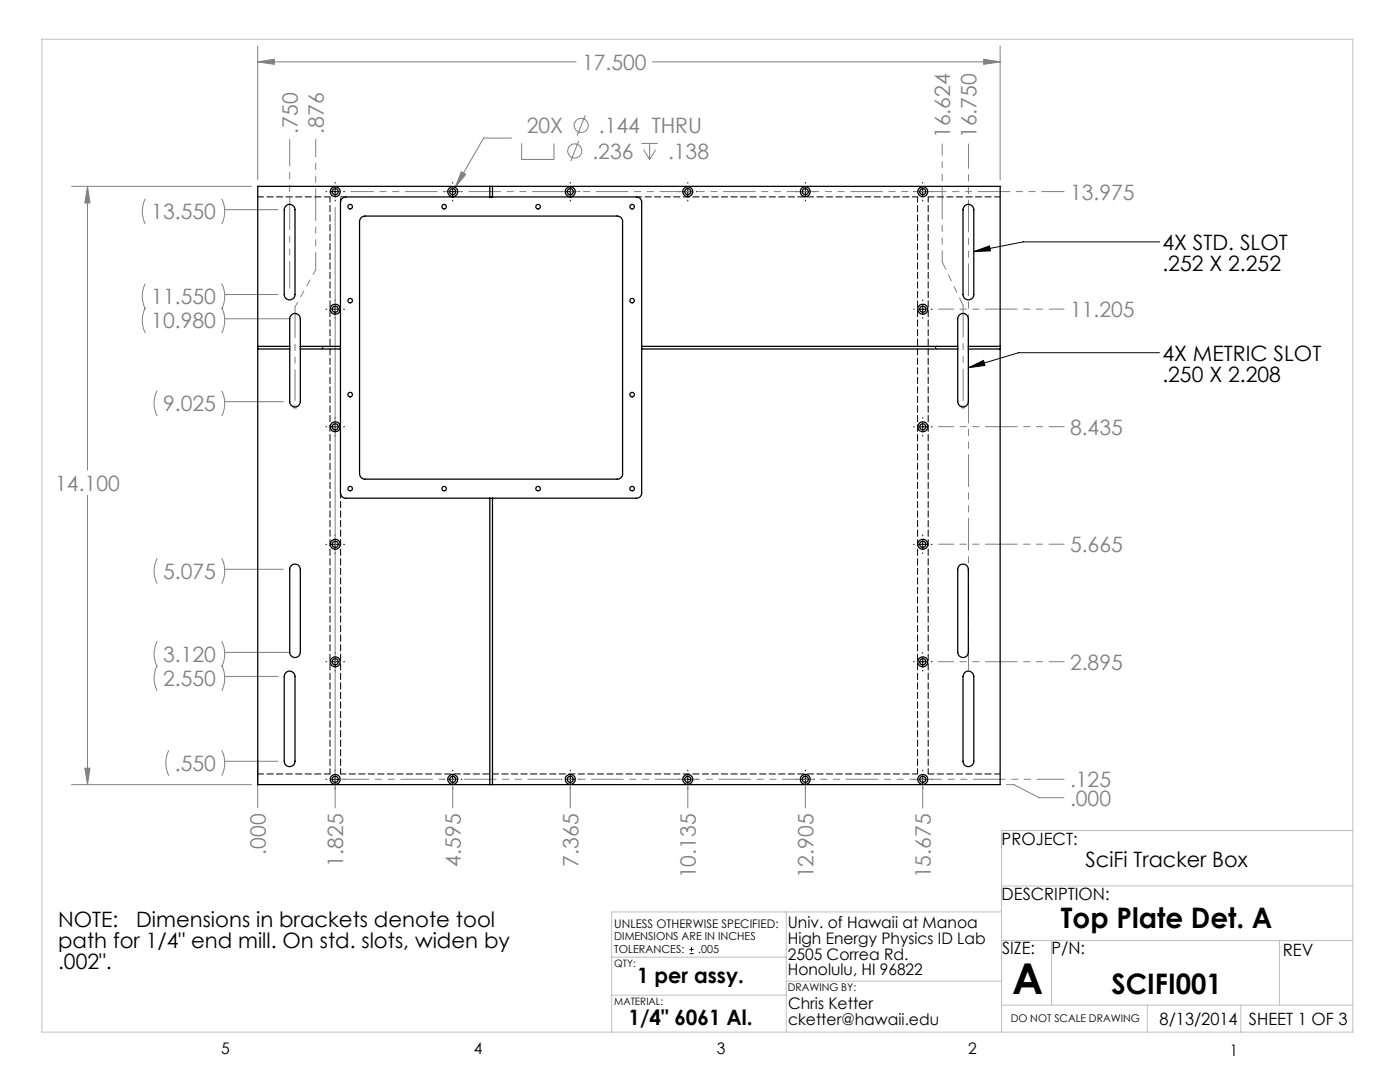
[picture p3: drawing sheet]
<svg xmlns="http://www.w3.org/2000/svg" width="279mm" height="216mm" viewBox="0 0 279 216" stroke-linecap="round" stroke-linejoin="round" font-family="sans-serif">
<g fill="none" stroke="#808080" stroke-width=".2">
<path d="M51.4 12.3l3.4-.5v1zM51.4 9.2v26.7M51.4 12.3h63.6M130.2 12.3h69.4M196.3 11.8l3.3 .5-3.3 .5zM199.6 9.2v26.7M14.3 37.2h35.9M17.5 37.2l.5 3.3h-1.1zM17.5 37.2v56.6M29 39.7a5.6 5.6 0 0 0 0 5M44.2 39.7a5.6 5.6 0 0 1 0 5M92.1 34.3l.9 .5-2.2 2.6z"/>
<path d="M102.1 27.6h-5.6l-5.7 9.8M104.1 28.6v3.2h6.5v-3.2M115.5 28.1l-1.6 4M116.8 23l-1.6 4.1M128 28.6h3.3M128.4 29.9l1.2 1.9M129.6 28.6v3.2M130.8 29.9l-1.2 1.9M29 56.6a5.6 5.6 0 0 0 0 5M44.2 56.6a5.6 5.6 0 0 1 0 5M44.8 58.8h10.7M44.8 41.8h10.7"/>
<path d="M66.9 41.4v119.8M29 61.4a5.6 5.6 0 0 0 0 5.1M31.4 78a5.6 5.6 0 0 0 0 5M44.2 78a5.6 5.6 0 0 1 0 5M44.2 61.4a5.6 5.6 0 0 1 0 5.1M44.8 63.6h12.8M17.5 98.8v57.8M44.8 80.2h11.8M31.4 111.4a5.6 5.6 0 0 0 0 5.1M44.2 111.4a5.6 5.6 0 0 1 0 5.1M44.8 113.6h11.8M31.4 132.8a5.6 5.6 0 0 0 0 5"/>
<path d="M31.4 128a5.6 5.6 0 0 0 0 5M44.2 132.8a5.6 5.6 0 0 1 0 5M44.2 128a5.6 5.6 0 0 1 0 5M44.8 135h10.7M44.8 130.2h12.8M14.3 156.6h35.9M16.9 153.3h1.1l-.5 3.3zM33.7 149.7a5.6 5.6 0 0 0 0 5.1M44.2 149.7a5.6 5.6 0 0 1 0 5.1M44.8 151.9h10.7M51.4 151.6v9.6M90.3 156.8v4.4"/>
<path d="M113.8 156.8v4.4M137.3 156.8v4.4M160.7 156.8v4.4M184.2 156.8v4.4M200.9 156.6h1.5l5 2.6h4.9"/>
<circle cx="114.7" cy="30.1" r="1.41"/>
<circle cx="116" cy="25" r="1.41"/>
</g>
<g fill="none" stroke="#000" stroke-width=".2">
<path d="M65.1 38.2h.1M66 38.2h1.7M66.9 36.4v.1M66.9 37.4v1.7M66.9 39.9v.2M68.6 38.2h.2M88.5 38.2h.2M89.5 38.2h1.7M90.3 36.4v.1M90.3 37.4v1.7M90.3 39.9v.2M92 38.2h.2"/>
<path d="M112 38.2h.1M113 38.2h1.7M113.8 36.4v.1M113.8 37.4v1.7M113.8 39.9v.2M115.5 38.2h.1M135.4 38.2h.2M136.4 38.2h1.7M137.3 36.4v.1M137.3 37.4v1.7M137.3 39.9v.2M139 38.2h.1"/>
<path d="M158.9 38.2h.1M159.9 38.2h1.7M160.7 36.4v.1M160.7 37.4v1.7M160.7 39.9v.2M162.4 38.2h.2M182.3 38.2h.2M183.3 38.2h1.7M184.1 36.4v.1M184.1 37.4v1.7M184.1 39.9v.2M185.8 38.2h.2"/>
<path d="M66.9 59.9v.1M184.1 59.9v.1M194.3 50.2l3.2-1.1 .2 1zM231.5 48.3h-27.3l-9.9 1.9M65.1 61.7h.1M66 61.7h1.7M66.9 60.9v1.6M66.9 63.4v.1M68.6 61.7h.2M182.3 61.7h.2M183.3 61.7h1.7M184.1 60.9v1.6"/>
<path d="M184.1 63.4v.1M185.8 61.7h.2M193.3 73.4l3-1.5 .3 1zM231.4 70.4h-28.1l-10 3M65.1 85.2h.1M66 85.2h1.7M66.9 83.3v.2M66.9 84.3v1.7M66.9 86.9v.1M68.6 85.2h.2M182.3 85.2h.2M183.3 85.2h1.7"/>
<path d="M184.1 83.3v.2M184.1 84.3v1.7M184.1 86.9v.1M185.8 85.2h.2M65.1 108.6h.1M66 108.6h1.7M66.9 106.8v.1M66.9 107.8v1.7M66.9 110.3v.2M68.6 108.6h.2M182.3 108.6h.2M183.3 108.6h1.7"/>
<path d="M184.1 106.8v.1M184.1 107.8v1.7M184.1 110.3v.2M185.8 108.6h.2M65.1 132h.1M66 132h1.7M66.9 130.2v.2M66.9 131.2v1.7M66.9 133.7v.2M68.6 132h.2M182.3 132h.2M183.3 132h1.7"/>
<path d="M184.1 130.2v.2M184.1 131.2v1.7M184.1 133.7v.2M185.8 132h.2M65.1 155.5h.1M66 155.5h1.7M66.9 153.7v.1M66.9 154.7v1.7M66.9 157.2v.2M68.6 155.5h.2M88.5 155.5h.2M89.5 155.5h1.7"/>
<path d="M90.3 153.7v.1M90.3 154.7v1.7M90.3 157.2v.2M92 155.5h.2M112 155.5h.1M113 155.5h1.7M113.8 153.7v.1M113.8 154.7v1.7M113.8 157.2v.2M115.5 155.5h.1M135.4 155.5h.2M136.4 155.5h1.7"/>
<path d="M137.3 153.7v.1M137.3 154.7v1.7M137.3 157.2v.2M139 155.5h.1M158.9 155.5h.1M159.9 155.5h1.7M160.7 153.7v.1M160.7 154.7v1.7M160.7 157.2v.2M162.4 155.5h.2M182.3 155.5h.2M183.3 155.5h1.7"/>
<path d="M184.1 153.7v.1M184.1 154.7v1.7M184.1 157.2v.2M185.8 155.5h.2M137.6 190.3h.8M137.6 189.4h.8M138 189v.9"/>
</g>
<g fill="none" stroke="#c0c0c0" stroke-width=".2">
<path d="M8.4 7.8h261.6v198.2h-261.6zM58.3 81.2h1.1M58.5 80.9l.7 .7M58.9 80.7v1M59.2 80.9l-.7 .7M191.7 81.2h1M191.8 80.9l.7 .7M192.2 80.7v1M192.5 80.9l-.7 .7M199.9 176.8h70.1M270 165.7h-70.1v40.3M122.1 198.6h34.8"/>
<path d="M122.1 191h34.8M156.9 182v24M156.9 195.8h43M199.9 182h-77.8v24M199.9 187.7h70.1M209.9 187.7v12.9M255.3 187.7v12.9M199.9 200.6h70.1M229 200.6v5.4M247.6 200.6v5.4"/>
</g>
<path d="M70 38.2h142.4" fill="none" stroke="#808080" stroke-width=".2" stroke-dasharray="6.3 1.3 1.3 1.3 1.3 1.3" stroke-dashoffset="1.9"/>
<path d="M187.3 61.7h25.1M187.3 85.1h25.1M187.3 108.6h25.1M187.3 132h25.1" fill="none" stroke="#808080" stroke-width=".2" stroke-dasharray="6.3 1.3 1.3 1.3 1.3 1.3" stroke-dashoffset="3.3"/>
<path d="M68.2 155.5h144.2" fill="none" stroke="#808080" stroke-width=".2" stroke-dasharray="6.3 1.3 1.3 1.3 1.3 1.3" stroke-dashoffset=".9"/>
<path d="M57.8 57.5v-29.7" fill="none" stroke="#808080" stroke-width=".2" stroke-dasharray="6.3 1.3 1.3 1.3 1.3 1.3" stroke-dashoffset="1"/>
<path d="M193.3 133.7v-105" fill="none" stroke="#808080" stroke-width=".2" stroke-dasharray="6.3 1.3 1.3 1.3 1.3 1.3" stroke-dashoffset="1.5"/>
<path d="M63 53.8v-26" fill="none" stroke="#808080" stroke-width=".2" stroke-dasharray="6.3 1.3 1.3 1.3 1.3 1.3" stroke-dashoffset="2.9"/>
<path d="M63 53.8l-4.1 7.4" fill="none" stroke="#808080" stroke-width=".2" stroke-dasharray="6.3 1.3 1.3 1.3 1.3 1.3" stroke-dashoffset="5.3"/>
<path d="M58.9 61.2v18.7" fill="none" stroke="#808080" stroke-width=".2" stroke-dasharray="6.3 1.3 1.3 1.3 1.3 1.3" stroke-dashoffset=".2"/>
<path d="M188 52.3v-23.6" fill="none" stroke="#808080" stroke-width=".2" stroke-dasharray="6.3 1.3 1.3 1.3 1.3 1.3" stroke-dashoffset="4.1"/>
<path d="M188 52.3l4.2 8.7" fill="none" stroke="#808080" stroke-width=".2" stroke-dasharray="6.3 1.3 1.3 1.3 1.3 1.3" stroke-dashoffset="4.7"/>
<path d="M192.2 61v18.9" fill="none" stroke="#808080" stroke-width=".2" stroke-dasharray="6.3 1.3 1.3 1.3 1.3 1.3"/>
<path d="M194.3 50.2l3.2-1.1 .2 1zM193.3 73.4l3-1.5 .3 1z" fill="#000"/>
<path d="M92.1 34.3l-1.3 3.1 2.2-2.6zM196.3 11.8l3.3 .5-3.3 .5zM51.4 12.3l3.4-.5v1zM17.5 37.2l.5 3.3h-1.1zM16.9 153.3h1.1l-.5 3.3z" fill="#808080"/>
<g fill="none" stroke="#000" stroke-width=".25">
<path d="M51.4 37.2h148.2v119.4h-148.2zM68.3 39.6l.7-.3h58a1.02 1.02 0 0 1 1.1 1.1v58a1.02 1.02 0 0 1-1.1 1h-58a1.09 1.09 0 0 1-1.1-1v-58zM97.8 37.2v2.1M98.3 37.2v2.1M57 41.2a1.07 1.07 0 0 1 1.2-.4 1.07 1.07 0 0 1 .7 1v17a1.08 1.08 0 0 1-1.1 1 1.08 1.08 0 0 1-1.1-1v-17zM72.1 43.4l.7-.3h50.4a1.02 1.02 0 0 1 1 1.1v50.3a1.02 1.02 0 0 1-1 1.1h-50.4a1.09 1.09 0 0 1-1-1.1v-50.3zM192.4 41.2a1.07 1.07 0 0 1 1.2-.4 1.07 1.07 0 0 1 .7 1v17a1.08 1.08 0 0 1-1 1 1.08 1.08 0 0 1-1.1-1v-17zM51.4 69.6h6.4M51.4 69.1h6.4M58.1 62.9a1.05 1.05 0 0 1 1.1-.3 1.05 1.05 0 0 1 .7 1v16.6a1.06 1.06 0 0 1-1 1 1.06 1.06 0 0 1-1.1-1v-16.6zM59.9 69.6h8M59.9 69.1h8"/>
<path d="M128.1 69.6h63M128.1 69.1h63M191.4 62.9a1.05 1.05 0 0 1 1.2-.3 1.05 1.05 0 0 1 .7 1v16.6a1.06 1.06 0 0 1-1.1 1 1.06 1.06 0 0 1-1.1-1v-16.6zM193.3 69.6h6.3M193.3 69.1h6.3M97.8 99.4v57.2M98.3 99.4v57.2M58.1 112.9a1.06 1.06 0 0 1 1.1-.3 1.06 1.06 0 0 1 .7 1v16.6a1.06 1.06 0 0 1-1 1 1.06 1.06 0 0 1-1.1-1v-16.6zM191.4 112.9a1.06 1.06 0 0 1 1.1-.3 1.06 1.06 0 0 1 .8 1v16.6a1.06 1.06 0 0 1-1.1 1 1.06 1.06 0 0 1-1.1-1v-16.6zM57 134.3a1.07 1.07 0 0 1 1.2-.3 1.07 1.07 0 0 1 .7 1v16.9a1.08 1.08 0 0 1-1.1 1.1 1.08 1.08 0 0 1-1.1-1.1v-16.9zM192.4 134.3a1.07 1.07 0 0 1 1.2-.3 1.07 1.07 0 0 1 .7 1v16.9a1.08 1.08 0 0 1-1 1.1 1.08 1.08 0 0 1-1.1-1.1v-16.9z"/>
<circle cx="66.9" cy="38.3" r=".61"/>
<circle cx="66.9" cy="38.3" r="1"/>
<circle cx="90.3" cy="38.3" r=".61"/>
<circle cx="90.4" cy="38.3" r="1"/>
<circle cx="113.8" cy="38.3" r=".61"/>
<circle cx="113.8" cy="38.2" r="1.01"/>
<circle cx="137.2" cy="38.3" r="1"/>
<circle cx="137.3" cy="38.3" r=".61"/>
<circle cx="160.7" cy="38.3" r="1"/>
<circle cx="160.7" cy="38.3" r=".62"/>
<circle cx="184.1" cy="38.3" r=".61"/>
<circle cx="184.2" cy="38.3" r="1"/>
<circle cx="69.9" cy="60" r=".45"/>
<circle cx="69.9" cy="41.2" r=".46"/>
<circle cx="88.6" cy="41.3" r=".45"/>
<circle cx="107.4" cy="41.2" r=".46"/>
<circle cx="126.1" cy="60" r=".45"/>
<circle cx="126.2" cy="41.2" r=".46"/>
<circle cx="66.9" cy="61.7" r=".6"/>
<circle cx="66.9" cy="61.7" r=".99"/>
<circle cx="69.9" cy="78.7" r=".46"/>
<circle cx="126.2" cy="78.7" r=".46"/>
<circle cx="184.2" cy="61.7" r=".6"/>
<circle cx="184.2" cy="61.7" r=".99"/>
<circle cx="66.9" cy="85.2" r=".6"/>
<circle cx="66.9" cy="85.2" r=".99"/>
<circle cx="69.9" cy="97.5" r=".44"/>
<circle cx="88.6" cy="97.5" r=".43"/>
<circle cx="107.4" cy="97.5" r=".44"/>
<circle cx="126.2" cy="97.5" r=".44"/>
<circle cx="184.2" cy="85.2" r=".6"/>
<circle cx="184.2" cy="85.2" r=".99"/>
<circle cx="66.9" cy="108.6" r=".61"/>
<circle cx="66.9" cy="108.6" r="1"/>
<circle cx="184.1" cy="108.6" r=".61"/>
<circle cx="184.2" cy="108.6" r="1"/>
<circle cx="66.9" cy="132.1" r=".61"/>
<circle cx="66.9" cy="132.1" r="1"/>
<circle cx="184.1" cy="132.1" r=".61"/>
<circle cx="184.2" cy="132.1" r="1"/>
<circle cx="66.9" cy="155.5" r=".61"/>
<circle cx="66.9" cy="155.5" r="1"/>
<circle cx="90.3" cy="155.5" r=".61"/>
<circle cx="90.4" cy="155.5" r="1"/>
<circle cx="113.8" cy="155.5" r=".61"/>
<circle cx="113.8" cy="155.5" r="1.01"/>
<circle cx="137.2" cy="155.5" r="1"/>
<circle cx="137.3" cy="155.5" r=".61"/>
<circle cx="160.7" cy="155.5" r="1"/>
<circle cx="160.7" cy="155.5" r=".62"/>
<circle cx="184.1" cy="155.5" r=".61"/>
<circle cx="184.2" cy="155.5" r="1"/>
</g>
<path d="M65.9 39.3h-14.4M199.6 39.3h-14.4M51.5 154.4h14.4M185.2 154.4h14.4" fill="none" stroke="#000" stroke-width=".2" stroke-dasharray="1.3 .6" stroke-dashoffset=".1"/>
<path d="M127 39.3h56.1M183.1 39.3v115.1M185.2 39.3v115.1M65.9 154.4v-115.1M68 154.4v-56.1M183.1 154.4h-115.1" fill="none" stroke="#000" stroke-width=".2" stroke-dasharray="1.3 .6" stroke-dashoffset=".2"/>
<path d="M68 39.3h1M68 40.3v-1" fill="none" stroke="#000" stroke-width=".2" stroke-dasharray="1.3 .6" stroke-dashoffset=".5"/>
<path d="M64.2 69.1a.26 .26 0 0 1 .2 .2 .26 .26 0 0 1-.2 .3M186.9 69.6a.26 .26 0 0 1-.2-.3 .26 .26 0 0 1 .2-.2" fill="none" stroke="#000" stroke-width=".2" stroke-dasharray="1.3 .6" stroke-dashoffset=".4"/>
<text font-size="8.5" x="202" y="198.3">A</text>
<g font-size="5.6">
<text x="211.7" y="185.1">Top Plate Det. A</text>
<text x="221.8" y="198.4">SCIFI001</text>
</g>
<g font-size="4.2" fill="#808080">
<text x="116.2" y="13.9">17.500</text>
<text x="59.4" y="26.6" transform="rotate(-90 59.4 26.6)">.750</text>
<text x="64.6" y="26.6" transform="rotate(-90 64.6 26.6)">.876</text>
<text x="105.1" y="26.6">20X</text>
<text x="119.5" y="26.6">.144 THRU</text>
<text x="189.6" y="27.6" transform="rotate(-90 189.6 27.6)">16.624</text>
<text x="194.9" y="27.6" transform="rotate(-90 194.9 27.6)">16.750</text>
<text x="118.2" y="31.7">.236</text>
<text x="133.3" y="31.7">.138</text>
<text x="213.5" y="39.8">13.975</text>
<text x="30.2" y="43.8">13.550</text>
<text x="30.2" y="65.5">10.980</text>
<text x="30.2" y="60.7">11.550</text>
<text x="213.5" y="63.3">11.205</text>
<text x="32.5" y="82.1">9.025</text>
<text x="213.5" y="86.7">8.435</text>
<text x="11" y="97.9">14.100</text>
<text x="213.5" y="110.2">5.665</text>
<text x="32.5" y="115.5">5.075</text>
<text x="32.5" y="136.9">2.550</text>
<text x="32.5" y="132.1">3.120</text>
<text x="213.5" y="133.6">2.895</text>
<text x="34.9" y="153.8">.550</text>
<text x="213.5" y="160.7">.000</text>
<text x="213.5" y="157.1">.125</text>
<text x="53.1" y="170.6" transform="rotate(-90 53.1 170.6)">.000</text>
<text x="68.5" y="172.9" transform="rotate(-90 68.5 172.9)">1.825</text>
<text x="92" y="172.9" transform="rotate(-90 92 172.9)">4.595</text>
<text x="115.4" y="172.9" transform="rotate(-90 115.4 172.9)">7.365</text>
<text x="138.9" y="175.3" transform="rotate(-90 138.9 175.3)">10.135</text>
<text x="162.3" y="175.3" transform="rotate(-90 162.3 175.3)">12.905</text>
<text x="185.8" y="175.3" transform="rotate(-90 185.8 175.3)">15.675</text>
</g>
<g font-size="4.2">
<text x="232" y="49.8">4X STD. SLOT</text>
<text x="232" y="54">.252 X 2.252</text>
<text x="232" y="72">4X METRIC SLOT</text>
<text x="232" y="76.1">.250 X 2.208</text>
<text x="216.7" y="173.1">SciFi Tracker Box</text>
<text x="11.6" y="185">NOTE:</text>
<text x="27.2" y="185">Dimensions in brackets denote tool</text>
<text x="11.6" y="189.2">path for 1/4&quot; end mill. On std. slots, widen by</text>
<text x="11.6" y="193.4">.002&quot;.</text>
<text x="127.2" y="196.2">1 per assy.</text>
<text x="125.4" y="204.6">1/4&quot; 6061 Al.</text>
</g>
<g font-size="3.4">
<text x="199.9" y="168.5">PROJECT:</text>
<text x="199.9" y="179.6">DESCRIPTION:</text>
<text x="200" y="190.5">SIZE:</text>
<text x="209.9" y="190.5">P/N:</text>
<text x="256" y="190.8">REV</text>
<text x="231.4" y="204.5">8/13/2014</text>
<text x="249.2" y="204.5">SHEET 1 OF 3</text>
</g>
<g font-size="3.2">
<text x="157.2" y="185.1">Univ. of Hawaii at Manoa</text>
<text x="157.2" y="188.3">High Energy Physics ID Lab</text>
<text x="157.2" y="191.5">2505 Correa Rd.</text>
<text x="157.2" y="194.6">Honolulu, HI 96822</text>
<text x="157.3" y="201.4">Chris Ketter</text>
<text x="157.3" y="204.6">cketter@hawaii.edu</text>
<text x="44.2" y="210.4">5</text>
<text x="94.6" y="210.3">4</text>
<text x="143.1" y="210.4">3</text>
<text x="193.2" y="210.3">2</text>
<text x="245.4" y="210.6">1</text>
</g>
<text font-size="2.4" x="122.6" y="185.1">UNLESS OTHERWISE SPECIFIED:</text>
<g font-size="2.2">
<text x="122.6" y="187.6">DIMENSIONS ARE IN INCHES</text>
<text x="122.6" y="190.3">TOLERANCES:</text>
<text x="139.4" y="190.3">.005</text>
</g>
<g font-size="2.1">
<text x="157.2" y="197.8">DRAWING BY:</text>
<text x="201.7" y="204">DO NOT SCALE DRAWING</text>
</g>
<g font-size="2">
<text x="122.6" y="192.9">QTY:</text>
<text x="122.6" y="200.5">MATERIAL:</text>
</g>
</svg>
